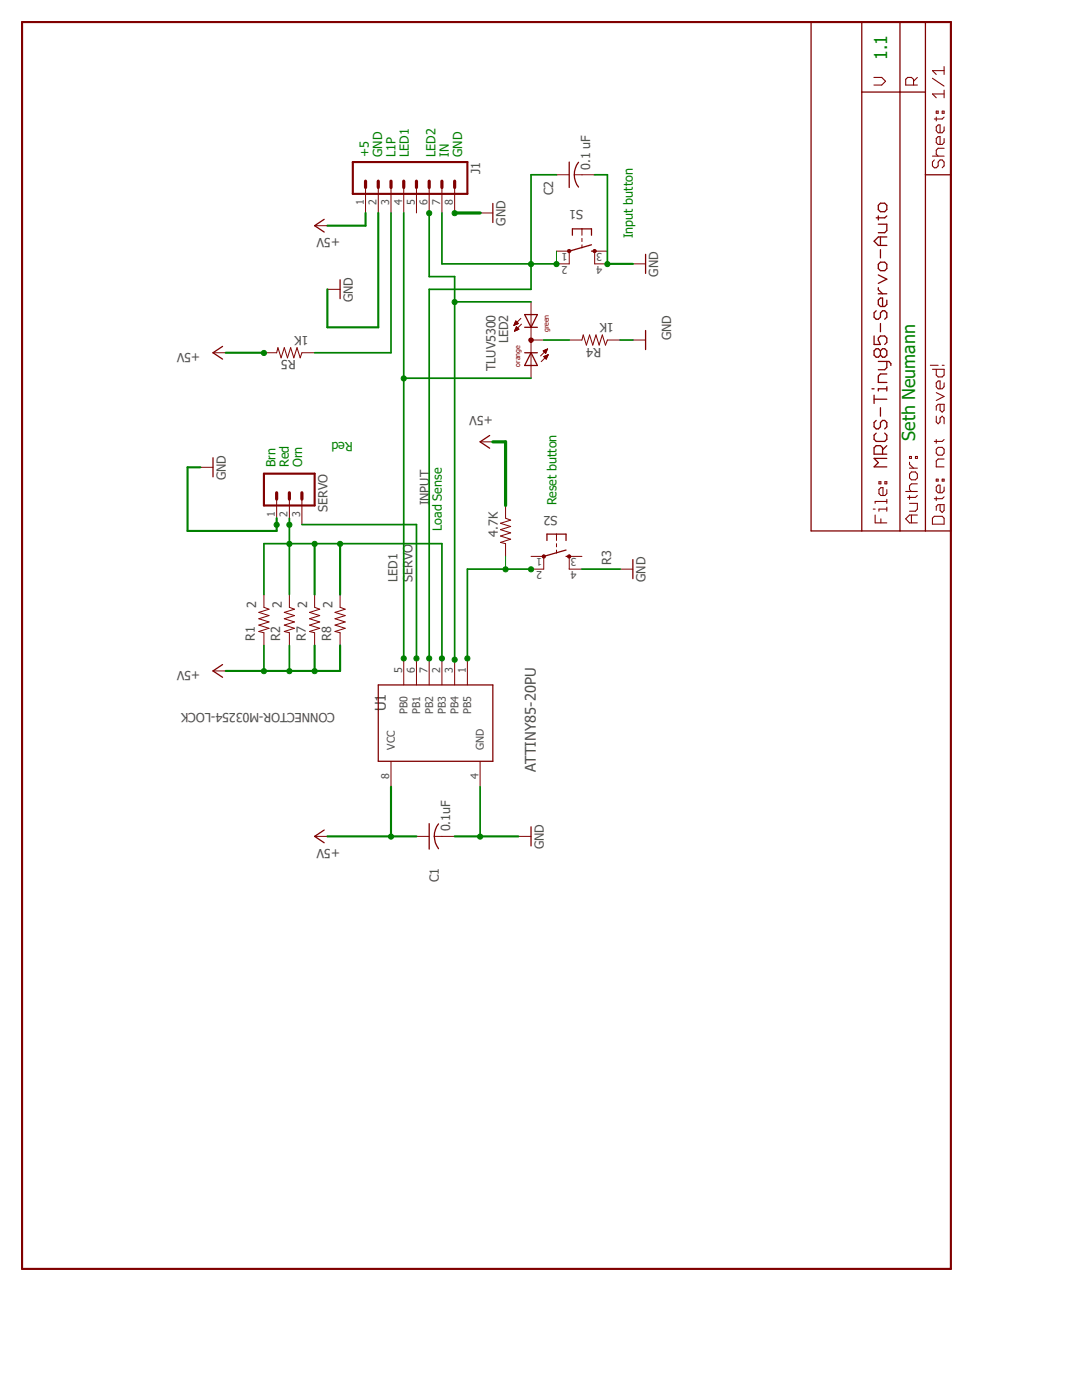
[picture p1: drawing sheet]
<svg xmlns="http://www.w3.org/2000/svg" width="216mm" height="279mm" viewBox="0 0 216 279" stroke-linecap="round" stroke-linejoin="round" font-family="sans-serif">
<path d="M4.2 4.2l186.1 249.6M190.3 4.2l-186.1 249.6" fill="none" stroke="#fff" stroke-width=".2"/>
<path d="M114.2 46.9v-1.2h3.8v1.2M118 50.1h.7M118 48.9l-4.4 1.2M75.5 136.7h22.8v15.2h-22.8z" fill="none" stroke="#800000" stroke-width=".25"/>
<g fill="none" stroke="#800000" stroke-width=".2">
<path d="M113.6 50.1v2.6M116.1 45.7v1.2M116.1 47.6v.6M116.1 48.9v.6M118.7 50.1v2.6M80.6 131.6v5.1M83.1 131.6v5.1M85.6 131.6v5.1M88.2 131.6v5.1M90.7 131.6v5.1M93.3 131.6v5.1M78 151.9v5.1"/>
<path d="M95.8 151.9v5.1"/>
</g>
<path d="M113.3 49.9h.5l.1 .2-.1 .2h-.5z" fill-rule="evenodd" fill="#800000"/>
<path d="M113.3 49.9h.5l.1 .2-.1 .2h-.5z" fill="none" stroke="#800000" stroke-width=".2"/>
<path d="M118.4 49.9h.5l.1 .2-.1 .2h-.5z" fill-rule="evenodd" fill="#800000"/>
<g fill="none" stroke="#800000" stroke-width=".2">
<path d="M72.9 37.4v5.1M75.5 37.4v5.1M78 37.4v5.1M80.6 37.4v5.1M83.1 37.4v5.1M85.6 37.4v5.1M88.2 37.4v5.1M90.7 37.4v5.1M111 34.9h2.6M114.6 34.9h4.1M62.8 45h2.5M65.3 57.7h2.6"/>
<path d="M95.8 42.5h2.5M111 50.1h2.6M111 52.7h2.6M118.4 49.9h.5l.1 .2-.1 .2h-.5zM118.7 50.1h2.5M118.7 52.7h2.5M126.3 52.7h2.5M42.5 70.4h2.5M52.7 70.4h2.5l.3-1 .6 2 .6-2 .7 2 .6-2 .6 2 .7-2 .6 2 .3-1h2.6M40 93.3h2.5M55.2 99.6v5.1M57.7 99.6v5.1"/>
<path d="M60.2 99.6v5.1M95.8 88.2h2.5M52.7 118.7v2.5l1 .4-2.1 .6 2.1 .7-2.1 .6 2.1 .6-2.1 .7 2.1 .6-2.1 .6 1.1 .3v2.5M57.7 118.7v2.5l1.1 .4-2.1 .6 2.1 .7-2.1 .6 2.1 .6-2.1 .7 2.1 .6-2.1 .6 1 .3v2.5M100.9 100.9v2.5l1 .4-2 .6 2 .7-2 .6 2 .6-2 .7 2 .6-2 .6 1 .3v2.5M108.5 111v2.6M111 106.6v1.3M111 108.5v.6M111 109.8v.6M113.6 111v2.6M42.5 133.9h2.5M62.8 166.9h2.5"/>
<path d="M83.1 166.9h2.5M86.7 166.9h4M103.4 166.9h2.6"/>
</g>
<g fill="none" stroke="#800000" stroke-width=".25">
<path d="M161.8 4.4h27.9v101.6h-27.9zM172 18.4h12.7M172 4.4v101.6M179.6 4.4v101.6M184.7 4.4v101.6M113.6 32.3v5.1M115.4 32.4a4 4 0 0 0 0 4.9M184.7 34.9h5M64.7 43.8l-1.9 1.2 1.9 1.3M67.9 55.8v3.8M98.3 40.6v3.8M128.8 50.8v3.8"/>
<path d="M175.3 44.7h1.7v1.3l-.5 .4h-1.2M175.3 43.1v.8M175.3 57.4v.4l.8 .8M175.3 58.6h1.7M175.3 54.9l1.7 .8-1.7 .9M175.7 40.6h.8l.5 .4v.8l-.5 .4h-.8l-.4-.4v-.8zM175.7 52.3h.8l.5 .4v.9l-.5 .4h-.8l-.4-.4v-.9zM175.7 47.3v1.7M175.7 49.8v1.7M177 59.9v.8l-.5 .5h-.8l-.4-.5v-.8l.4-.4h.4v1.7M177 47.3h-1.7l-.9 .8 .9 .9h1.7M177 43.1l-.5 .4h-1.7"/>
<path d="M44.4 69.1l-1.9 1.3 1.9 1.3M174 77.6h.4M174.4 67.1v1.6h1.3l-.4-.8v-.4l.4-.4h.8l.5 .4v.8l-.5 .4M174.4 78.9v1.6M174.4 79.7h2.6M174.8 62l-.4 .4v.9l.4 .4h.5l.4-.4v-.9l.4-.4h.4l.5 .4v.9l-.5 .4M175.3 72.1h2.1l.4 .5v.3M175.7 70l-.4-.4h-.5l-.4 .4v.9l.4 .4h.5l.4-.4M175.7 70l.4-.4h.4l.5 .4v.9l-.5 .4h-.4l-.4-.4M175.7 64.6v1.6M175.7 70v.9M177 72.1v1.3l-.5 .4h-1.2"/>
<path d="M177 77.2v.8M177 74.6h-1.3l-.4 .5v1.2h1.7M177 77.6h-1.7v.4M42.5 91.4v3.8M97.7 86.9l-1.9 1.3 1.9 1.3M174.8 83.9l-.4 .4v.9l.4 .4h.5l.4-.4v-.9l.4-.4h.4l.5 .4v.9l-.5 .4M174.8 86.4l-.4 .5v.8l.4 .4h1.7l.5-.4v-.8l-.5-.5M175.7 81.4v1.7M176.1 90.6v-1.2l-.4-.5h-.9l-.4 .5v1.2h2.6M177 91.5h-2.6l.9 .8-.9 .9h2.6M177 88.9l-.9 .9M109.1 107.9v-1.3h3.8v1.3"/>
<path d="M112.9 111h.7M112.9 109.8l-4.4 1.2M44.4 132.6l-1.9 1.3 1.9 1.3M64.7 165.7l-1.9 1.2 1.9 1.3M85.6 164.4v5.1M87.5 164.4a4 4 0 0 0 0 5M106 165v3.8"/>
</g>
<path d="M4.4 4.4h185.3v248.8h-185.3zM70.4 32.3h22.9v6.4h-22.9zM52.7 94.5h10.1v6.4h-10.1z" fill="none" stroke="#800000" stroke-width=".42"/>
<path d="M72.9 36.2v1.2M75.5 36.2v1.2M78 36.2v1.2M80.6 36.2v1.2M83.1 36.2v1.2M85.6 36.2v1.2M88.2 36.2v1.2M90.7 36.2v1.2M55.2 98.3v1.3M57.7 98.3v1.3M60.2 98.3v1.3" fill="none" stroke="#800000" stroke-width=".64"/>
<g fill="none" stroke="#800000" stroke-width=".21">
<path d="M174.4 15.5h1.5l.8 .7-.8 .8h-1.5M182.3 17v-1.2l-.4-.3h-.8l-.4 .3v1.2h2.3M183 15.5l-.7 .7M186.1 15.6l2.3 1.6M188.4 13.3v1.6M188.4 18v1.5M188.4 18.8h-2.3l.7 .7M188.4 14.1h-2.3l.7 .8M186.1 31.2h2.3M186.4 31.9l-.3 .4v.8l.3 .4h.4l.4-.4v-.8l.4-.4h.4l.4 .4v.8l-.4 .4M186.8 22.2h.4v.4h-.4zM186.8 23.4v.7"/>
<path d="M188 22.2h.4v.4h-.4zM188.4 25.3v.8l-.4 .4h-.8l-.4-.4v-.8l.4-.4h.4v1.6M188.4 27.6v.8l-.4 .4h-.8l-.4-.4v-.8l.4-.3h.4v1.5M188.4 29.6h-1.2l-.4 .4v.8l.4 .4M188.4 23.4l-.4 .3h-1.6M185.6 72.9h1.6M186.1 73.7h2.3v1.1l-.4 .4h-.8l-.4-.4v-1.1M186.8 78.4l1.6 .7-1.6 .8M188 72.9h.4M188.4 76.4v.8l-.4 .4h-.8l-.4-.4v-.8l.4-.4h.4v1.6M175.4 96.1h.4v.5h-.4zM176.6 96.1h.4v.5h-.4z"/>
<path d="M177 97.7v.8l-.4 .4h-.8l-.4-.4v-.8l.4-.4h.4v1.6M177 99.7v.8M180.7 98.1h2.3M181.5 91.1h.4v.4h-.4zM181.5 92.2v.5l.8 .7M181.5 98.9v.8M181.5 93.4h1.5M181.9 94.2h.8l.3 .4v.8l-.3 .4h-.8l-.4-.4v-.8zM182.7 91.1h.3v.4h-.3zM183 96.6h-1.1l-.4 .3v.8l.4 .4M183 98.9l-.3 .4h-1.6M186.8 83.1v1.1l.4 .4 .4-.4v-.8l.4-.3 .4 .3v1.2"/>
<path d="M186.8 89.7l.4-.4h.8l.4 .4v.7l-.4 .4h-.8l-.4-.4zM186.8 87.7v.8M186.8 95.6h.4v.4h-.4zM186.8 99.1v.8M187.6 80.7v1.2l.4 .4 .4-.4v-1.2h-1.2l-.4 .4v.8M188 95.6h.4v.4h-.4zM188.4 97.2v.8l-.4 .3h-.8l-.4-.3v-.8l.4-.4h.4v1.5M188.4 91.6h-1.2l-.4 .4v1.2h1.6M188.4 99.1l-.4 .4h-1.6M188.4 87.7l-.4 .4h-1.6M174.2 101.6h.4M174.6 102.8v1.6h2.4"/>
<path d="M175.8 103.5v.9M177 100.1h-2.4v.4M177 101.6h-1.6v.4M177 101.2v.8M181.5 100.5h1.5v1.1l-.3 .4h-1.2M181.9 102.8v1.6M183 102.8h-1.5l-.8 .7 .8 .9h1.5M186.1 103.4l.3-.4h1.6l.4 .4v1.2h-2.3zM187.6 100.7v1.2l.4 .4 .4-.4v-1.2h-1.2l-.4 .4v.8"/>
</g>
<path d="M108.3 110.8l.2-.1 .3 .1v.5h-.5l-.1-.3z" fill-rule="evenodd" fill="#800000"/>
<path d="M108.3 110.8l.2-.1 .3 .1v.5h-.5l-.1-.3z" fill="none" stroke="#800000" stroke-width=".2"/>
<path d="M113.3 110.8l.3-.1 .2 .1 .1 .2-.1 .3h-.5z" fill-rule="evenodd" fill="#800000"/>
<g fill="none" stroke="#800000" stroke-width=".2">
<path d="M103.9 63.5l-1.4 1.4M104.1 64.7l-1.4 1.4M106 62.8v10.1M109.3 69.6l-1.4 1.4M109.4 70.8l-1.4 1.4M62.8 118.7v2.5l1 .4-2 .6 2 .7-2 .6 2 .6-2 .7 2 .6-2 .6 1 .3v2.5M67.9 118.7v2.5l1 .4-2.1 .6 2.1 .7-2.1 .6 2.1 .6-2.1 .7 2.1 .6-2.1 .6 1.1 .3v2.5M106 111h2.5M106 113.6h2.5M113.3 110.8l.3-.1 .2 .1 .1 .2-.1 .3h-.5zM113.6 111h2.5M113.6 113.6h2.5"/>
<path d="M123.7 113.6h2.6"/>
</g>
<path d="M104.7 70.4h2.5M104.7 62.8h2.5l-1.2 2.5zM104.7 65.3h2.5M106 70.4l1.2 2.5h-2.5zM126.3 111.7v3.8" fill="none" stroke="#800000" stroke-width=".25"/>
<path d="M105.6 67.6l.4-.2 .3 .2 .1 .3-.1 .3-.3 .1v-.5v.5l-.4-.1-.1-.3z" fill-rule="evenodd" fill="#800000"/>
<g fill="none" stroke="#800000" stroke-width=".2">
<path d="M102.6 64.9h.1M102.7 66.1h.1M102.7 64.6v.3M102.7 64.4v.5M102.7 65.9v.1M102.8 64.2v.6M102.8 65.7v.3M102.9 64.1l.5 .5-.9 .3zM103 64.1v.7M103 65.4v.6M103 65.2l.5 .5-.8 .4zM103 64.2v.6"/>
<path d="M103 65.3v.7M103.1 64.3v.4M103.1 65.3v.6M103.2 64.3v.4M103.2 65.4v.5M103.3 64.4v.2M103.3 65.4v.4M103.4 64.5v.1M103.4 65.5v.3M103.5 65.6v.1M105.6 67.6l.4-.2 .3 .2 .1 .3-.1 .3-.3 .1v-.5v.5l-.4-.1-.1-.3zM106 67.9h2.5"/>
<path d="M106 60.2v2.6M106 72.9v2.6M108.4 70l.9-.4-.4 .9zM108.5 70v.1M108.5 71.2l.9-.4-.4 .9zM108.5 70v.2M108.5 71.2h.1M108.6 69.9v.4M108.6 71.1v.2M108.7 69.9v.5M108.7 71.1v.3M108.8 69.8v.6"/>
<path d="M108.8 71v.5M108.9 69.8v.7M108.9 71v.6M109 69.8v.5M109 71v.7M109.1 69.7v.4M109.1 71v.5M109.1 69.7v.2M109.1 70.9v.4M109.3 69.7h.1M109.3 70.9v.3M109.3 70.8v.2"/>
<path d="M113.6 67.9h2.5l.3-1.1 .6 2.1 .6-2.1 .7 2.1 .6-2.1 .6 2.1 .7-2.1 .6 2.1 .4-1h2.5M126.3 67.9h2.5"/>
</g>
<path d="M128.8 66v3.8" fill="none" stroke="#800000" stroke-width=".25"/>
<path d="M78 157v9.9M65.3 166.9h17.8" fill="none" stroke="#008000" stroke-width=".42"/>
<circle cx="78" cy="167" r=".51" fill="#008000"/>
<circle cx="78" cy="167" r=".51" fill="none" stroke="#008000" stroke-width=".2"/>
<path d="M72.9 42.5v2.5h-7.6M45 70.4h7.7" fill="none" stroke="#008000" stroke-width=".42"/>
<circle cx="52.7" cy="70.4" r=".51" fill="#008000"/>
<circle cx="52.7" cy="70.4" r=".51" fill="none" stroke="#008000" stroke-width=".2"/>
<path d="M98.3 88.2h2.6v12.7" fill="none" stroke="#008000" stroke-width=".64"/>
<path d="M52.7 128.8v5.1M57.7 128.8v5.1" fill="none" stroke="#008000" stroke-width=".34"/>
<path d="M45 133.9h12.7" fill="none" stroke="#008000" stroke-width=".42"/>
<circle cx="52.7" cy="133.9" r=".51" fill="#008000"/>
<circle cx="52.7" cy="133.9" r=".51" fill="none" stroke="#008000" stroke-width=".2"/>
<path d="M62.8 128.8v5.1M67.9 128.8v5.1h-10.2" fill="none" stroke="#008000" stroke-width=".42"/>
<circle cx="57.7" cy="133.9" r=".51" fill="#008000"/>
<circle cx="57.7" cy="133.9" r=".51" fill="none" stroke="#008000" stroke-width=".2"/>
<circle cx="62.8" cy="133.9" r=".51" fill="#008000"/>
<circle cx="62.8" cy="133.9" r=".51" fill="none" stroke="#008000" stroke-width=".2"/>
<path d="M90.7 166.9h12.7" fill="none" stroke="#008000" stroke-width=".42"/>
<path d="M95.8 157v9.9" fill="none" stroke="#008000" stroke-width=".34"/>
<circle cx="95.8" cy="167" r=".51" fill="#008000"/>
<g fill="none" stroke="#008000" stroke-width=".2">
<path d="M121.2 50.1v2.6"/>
<circle cx="95.8" cy="167" r=".51"/>
</g>
<path d="M121.2 52.7h5.1" fill="none" stroke="#008000" stroke-width=".42"/>
<circle cx="121.2" cy="52.7" r=".51" fill="#008000"/>
<circle cx="121.2" cy="52.7" r=".51" fill="none" stroke="#008000" stroke-width=".2"/>
<path d="M118.7 34.9h2.5v17.8" fill="none" stroke="#008000" stroke-width=".34"/>
<path d="M90.7 42.5h5.1" fill="none" stroke="#008000" stroke-width=".64"/>
<circle cx="90.7" cy="42.5" r=".51" fill="#008000"/>
<circle cx="90.7" cy="42.5" r=".51" fill="none" stroke="#008000" stroke-width=".2"/>
<path d="M116.1 113.6h7.6" fill="none" stroke="#008000" stroke-width=".34"/>
<path d="M75.5 42.5v22.8h-10.2v-7.6M40 93.3h-2.6v12.7h17.8v-2.6" fill="none" stroke="#008000" stroke-width=".42"/>
<circle cx="55.2" cy="104.7" r=".51" fill="#008000"/>
<circle cx="55.2" cy="104.7" r=".51" fill="none" stroke="#008000" stroke-width=".2"/>
<path d="M123.7 67.9h2.6M57.7 108.5h30.5v23.1M57.7 103.4v15.3" fill="none" stroke="#008000" stroke-width=".34"/>
<circle cx="57.7" cy="104.7" r=".51" fill="#008000"/>
<circle cx="57.7" cy="104.7" r=".51" fill="none" stroke="#008000" stroke-width=".2"/>
<circle cx="57.7" cy="108.5" r=".51" fill="#008000"/>
<circle cx="57.7" cy="108.5" r=".51" fill="none" stroke="#008000" stroke-width=".2"/>
<path d="M57.7 108.5h-5v10.2" fill="none" stroke="#008000" stroke-width=".34"/>
<circle cx="88.2" cy="131.4" r=".51" fill="#008000"/>
<circle cx="88.2" cy="131.4" r=".51" fill="none" stroke="#008000" stroke-width=".2"/>
<path d="M62.8 108.5v10.2M67.9 108.5v10.2" fill="none" stroke="#008000" stroke-width=".42"/>
<circle cx="62.8" cy="108.5" r=".51" fill="#008000"/>
<circle cx="62.8" cy="108.5" r=".51" fill="none" stroke="#008000" stroke-width=".2"/>
<circle cx="67.9" cy="108.5" r=".51" fill="#008000"/>
<circle cx="67.9" cy="108.5" r=".51" fill="none" stroke="#008000" stroke-width=".2"/>
<path d="M111 34.9h-5v17.8h-17.8v-10.2M78 42.5v27.9h-15.2M106 57.7h-20.4v73.9" fill="none" stroke="#008000" stroke-width=".34"/>
<circle cx="106" cy="52.7" r=".51" fill="#008000"/>
<g fill="none" stroke="#008000" stroke-width=".2">
<path d="M111 50.1v2.6"/>
<circle cx="106" cy="52.7" r=".51"/>
</g>
<path d="M106 52.7h5" fill="none" stroke="#008000" stroke-width=".34"/>
<circle cx="111" cy="52.7" r=".51" fill="#008000"/>
<circle cx="111" cy="52.7" r=".51" fill="none" stroke="#008000" stroke-width=".2"/>
<path d="M106 52.7v5" fill="none" stroke="#008000" stroke-width=".34"/>
<circle cx="85.6" cy="131.4" r=".51" fill="#008000"/>
<circle cx="85.6" cy="131.4" r=".51" fill="none" stroke="#008000" stroke-width=".2"/>
<path d="M60.2 104.7h22.9v26.9" fill="none" stroke="#008000" stroke-width=".34"/>
<circle cx="83.1" cy="131.4" r=".51" fill="#008000"/>
<circle cx="83.1" cy="131.4" r=".51" fill="none" stroke="#008000" stroke-width=".2"/>
<path d="M80.6 75.5v56.1" fill="none" stroke="#008000" stroke-width=".34"/>
<circle cx="80.6" cy="131.4" r=".51" fill="#008000"/>
<circle cx="80.6" cy="131.4" r=".51" fill="none" stroke="#008000" stroke-width=".2"/>
<path d="M80.6 42.5v33h25.4" fill="none" stroke="#008000" stroke-width=".34"/>
<circle cx="80.6" cy="75.5" r=".51" fill="#008000"/>
<g fill="none" stroke="#008000" stroke-width=".2">
<path d="M100.9 111v2.6"/>
<circle cx="80.6" cy="75.5" r=".51"/>
</g>
<path d="M106 113.6h-12.7v18" fill="none" stroke="#008000" stroke-width=".34"/>
<circle cx="100.9" cy="113.6" r=".51" fill="#008000"/>
<circle cx="100.9" cy="113.6" r=".51" fill="none" stroke="#008000" stroke-width=".2"/>
<circle cx="106" cy="113.6" r=".51" fill="#008000"/>
<circle cx="106" cy="113.6" r=".51" fill="none" stroke="#008000" stroke-width=".2"/>
<circle cx="93.3" cy="131.4" r=".51" fill="#008000"/>
<circle cx="93.3" cy="131.4" r=".51" fill="none" stroke="#008000" stroke-width=".2"/>
<path d="M90.7 60.2v71.4" fill="none" stroke="#008000" stroke-width=".34"/>
<circle cx="90.7" cy="131.7" r=".51" fill="#008000"/>
<circle cx="90.7" cy="131.7" r=".51" fill="none" stroke="#008000" stroke-width=".2"/>
<path d="M85.6 42.5v12.7h5.1v5" fill="none" stroke="#008000" stroke-width=".34"/>
<circle cx="85.6" cy="42.5" r=".51" fill="#008000"/>
<circle cx="85.6" cy="42.5" r=".51" fill="none" stroke="#008000" stroke-width=".2"/>
<path d="M90.7 60.2h15.3" fill="none" stroke="#008000" stroke-width=".34"/>
<circle cx="90.7" cy="60.3" r=".51" fill="#008000"/>
<circle cx="90.7" cy="60.3" r=".51" fill="none" stroke="#008000" stroke-width=".2"/>
<path d="M108.5 67.9h5.1" fill="none" stroke="#008000" stroke-width=".34"/>
<g font-size="3.6" fill="#008000">
<text x="177" y="12" transform="rotate(-90 177 12)">1.1</text>
<text x="182.6" y="87.9" transform="rotate(-90 182.6 87.9)">Seth Neumann</text>
</g>
<g font-size="2.9" fill="#505050">
<text x="77" y="141.9" transform="rotate(-90 77 141.9)">U1</text>
<text x="106.9" y="154.1" transform="rotate(-90 106.9 154.1)">ATTINY85-20PU</text>
</g>
<g font-size="2.5" fill="#008000">
<text x="73.6" y="31.3" transform="rotate(-90 73.6 31.3)">+5</text>
<text x="76.2" y="31.3" transform="rotate(-90 76.2 31.3)">GND</text>
<text x="78.9" y="31.3" transform="rotate(-90 78.9 31.3)">L1P</text>
<text x="81.6" y="31.3" transform="rotate(-90 81.6 31.3)">LED1</text>
<text x="86.9" y="31.3" transform="rotate(-90 86.9 31.3)">LED2</text>
<text x="89.6" y="31.3" transform="rotate(-90 89.6 31.3)">IN</text>
<text x="92.2" y="31.3" transform="rotate(-90 92.2 31.3)">GND</text>
<text x="126.3" y="47.6" transform="rotate(-90 126.3 47.6)">Input button</text>
<text x="70.4" y="88.2" transform="rotate(-180 70.4 88.2)">Red</text>
<text x="54.9" y="93.3" transform="rotate(-90 54.9 93.3)">Brn</text>
<text x="57.6" y="93.3" transform="rotate(-90 57.6 93.3)">Red</text>
<text x="60.3" y="93.3" transform="rotate(-90 60.3 93.3)">Orn</text>
<text x="111" y="100.9" transform="rotate(-90 111 100.9)">Reset button</text>
<text x="88.2" y="106" transform="rotate(-90 88.2 106)">Load Sense</text>
</g>
<g font-size="2.5" fill="#505050">
<text x="95.8" y="34.8" transform="rotate(-90 95.8 34.8)">J1</text>
<text x="117.8" y="33.9" transform="rotate(-90 117.8 33.9)">0.1 uF</text>
<text x="110.4" y="38.9" transform="rotate(-90 110.4 38.9)">C2</text>
<text x="116.3" y="42" transform="rotate(-180 116.3 42)">S1</text>
<text x="67.9" y="47.6" transform="rotate(-180 67.9 47.6)">+5V</text>
<text x="100.9" y="45" transform="rotate(-90 100.9 45)">GND</text>
<text x="131.4" y="55.2" transform="rotate(-90 131.4 55.2)">GND</text>
<text x="70.4" y="60.3" transform="rotate(-90 70.4 60.3)">GND</text>
<text x="122.5" y="64.6" transform="rotate(-180 122.5 64.6)">1K</text>
<text x="40" y="70.4" transform="rotate(-180 40 70.4)">+5V</text>
<text x="59" y="71.9" transform="rotate(-180 59 71.9)">R5</text>
<text x="61.6" y="67.1" transform="rotate(-180 61.6 67.1)">1K</text>
<text x="101.4" y="68.5" transform="rotate(-90 101.4 68.5)">LED2</text>
<text x="119.9" y="69.4" transform="rotate(-180 119.9 69.4)">R4</text>
<text x="133.9" y="67.9" transform="rotate(-90 133.9 67.9)">GND</text>
<text x="98.9" y="74" transform="rotate(-90 98.9 74)">TLUV5300</text>
<text x="98.3" y="83.1" transform="rotate(-180 98.3 83.1)">+5V</text>
<text x="45" y="95.8" transform="rotate(-90 45 95.8)">GND</text>
<text x="85.6" y="100.9" transform="rotate(-90 85.6 100.9)">INPUT</text>
<text x="65.3" y="102.2" transform="rotate(-90 65.3 102.2)">SERVO</text>
<text x="99.4" y="107.1" transform="rotate(-90 99.4 107.1)">4.7K</text>
<text x="111.3" y="102.9" transform="rotate(-180 111.3 102.9)">S2</text>
<text x="121.9" y="112.7" transform="rotate(-90 121.9 112.7)">R3</text>
<text x="79.3" y="116.1" transform="rotate(-90 79.3 116.1)">LED1</text>
<text x="82.3" y="116.1" transform="rotate(-90 82.3 116.1)">SERVO</text>
<text x="128.8" y="116.1" transform="rotate(-90 128.8 116.1)">GND</text>
<text x="51.1" y="121.3" transform="rotate(-90 51.1 121.3)">2</text>
<text x="56.2" y="121.3" transform="rotate(-90 56.2 121.3)">2</text>
<text x="61.3" y="121.3" transform="rotate(-90 61.3 121.3)">2</text>
<text x="66.3" y="121.3" transform="rotate(-90 66.3 121.3)">2</text>
<text x="50.8" y="127.9" transform="rotate(-90 50.8 127.9)">R1</text>
<text x="55.9" y="127.9" transform="rotate(-90 55.9 127.9)">R2</text>
<text x="61" y="127.9" transform="rotate(-90 61 127.9)">R7</text>
<text x="66.1" y="127.9" transform="rotate(-90 66.1 127.9)">R8</text>
<text x="40" y="133.9" transform="rotate(-180 40 133.9)">+5V</text>
<text x="66.8" y="142.3" transform="rotate(-180 66.8 142.3)">CONNECTOR-M03254-LOCK</text>
<text x="89.8" y="165.9" transform="rotate(-90 89.8 165.9)">0.1uF</text>
<text x="67.9" y="169.5" transform="rotate(-180 67.9 169.5)">+5V</text>
<text x="108.5" y="169.5" transform="rotate(-90 108.5 169.5)">GND</text>
<text x="87.5" y="176.1" transform="rotate(-90 87.5 176.1)">C1</text>
</g>
<g font-size="2.1" fill="#505050">
<text x="72.6" y="40.9" transform="rotate(-90 72.6 40.9)">1</text>
<text x="75.1" y="40.9" transform="rotate(-90 75.1 40.9)">2</text>
<text x="77.7" y="40.9" transform="rotate(-90 77.7 40.9)">3</text>
<text x="80.2" y="40.9" transform="rotate(-90 80.2 40.9)">4</text>
<text x="82.8" y="40.9" transform="rotate(-90 82.8 40.9)">5</text>
<text x="85.3" y="40.9" transform="rotate(-90 85.3 40.9)">6</text>
<text x="87.8" y="40.9" transform="rotate(-90 87.8 40.9)">7</text>
<text x="90.4" y="40.9" transform="rotate(-90 90.4 40.9)">8</text>
<text x="113.2" y="50.5" transform="rotate(-180 113.2 50.5)">1</text>
<text x="113.2" y="53" transform="rotate(-180 113.2 53)">2</text>
<text x="120.1" y="50.5" transform="rotate(-180 120.1 50.5)">3</text>
<text x="120.1" y="53" transform="rotate(-180 120.1 53)">4</text>
<text x="54.8" y="103.1" transform="rotate(-90 54.8 103.1)">1</text>
<text x="57.4" y="103.1" transform="rotate(-90 57.4 103.1)">2</text>
<text x="59.9" y="103.1" transform="rotate(-90 59.9 103.1)">3</text>
<text x="108.2" y="111.4" transform="rotate(-180 108.2 111.4)">1</text>
<text x="108.2" y="114" transform="rotate(-180 108.2 114)">2</text>
<text x="115.1" y="111.4" transform="rotate(-180 115.1 111.4)">3</text>
<text x="115.1" y="114" transform="rotate(-180 115.1 114)">4</text>
<text x="80.2" y="134.4" transform="rotate(-90 80.2 134.4)">5</text>
<text x="82.8" y="134.4" transform="rotate(-90 82.8 134.4)">6</text>
<text x="85.3" y="134.4" transform="rotate(-90 85.3 134.4)">7</text>
<text x="87.8" y="134.4" transform="rotate(-90 87.8 134.4)">2</text>
<text x="90.4" y="134.4" transform="rotate(-90 90.4 134.4)">3</text>
<text x="92.9" y="134.4" transform="rotate(-90 92.9 134.4)">1</text>
<text x="81.3" y="142.6" transform="rotate(-90 81.3 142.6)">PB0</text>
<text x="83.9" y="142.6" transform="rotate(-90 83.9 142.6)">PB1</text>
<text x="86.4" y="142.6" transform="rotate(-90 86.4 142.6)">PB2</text>
<text x="88.9" y="142.6" transform="rotate(-90 88.9 142.6)">PB3</text>
<text x="91.5" y="142.6" transform="rotate(-90 91.5 142.6)">PB4</text>
<text x="94" y="142.6" transform="rotate(-90 94 142.6)">PB5</text>
<text x="78.8" y="149.6" transform="rotate(-90 78.8 149.6)">VCC</text>
<text x="96.6" y="149.6" transform="rotate(-90 96.6 149.6)">GND</text>
<text x="77.7" y="155.4" transform="rotate(-90 77.7 155.4)">8</text>
<text x="95.5" y="155.4" transform="rotate(-90 95.5 155.4)">4</text>
</g>
<g font-size="1.4" fill="#800000">
<text x="109.5" y="66.3" transform="rotate(-90 109.5 66.3)">green</text>
<text x="103.8" y="73.2" transform="rotate(-90 103.8 73.2)">orange</text>
</g>
</svg>
